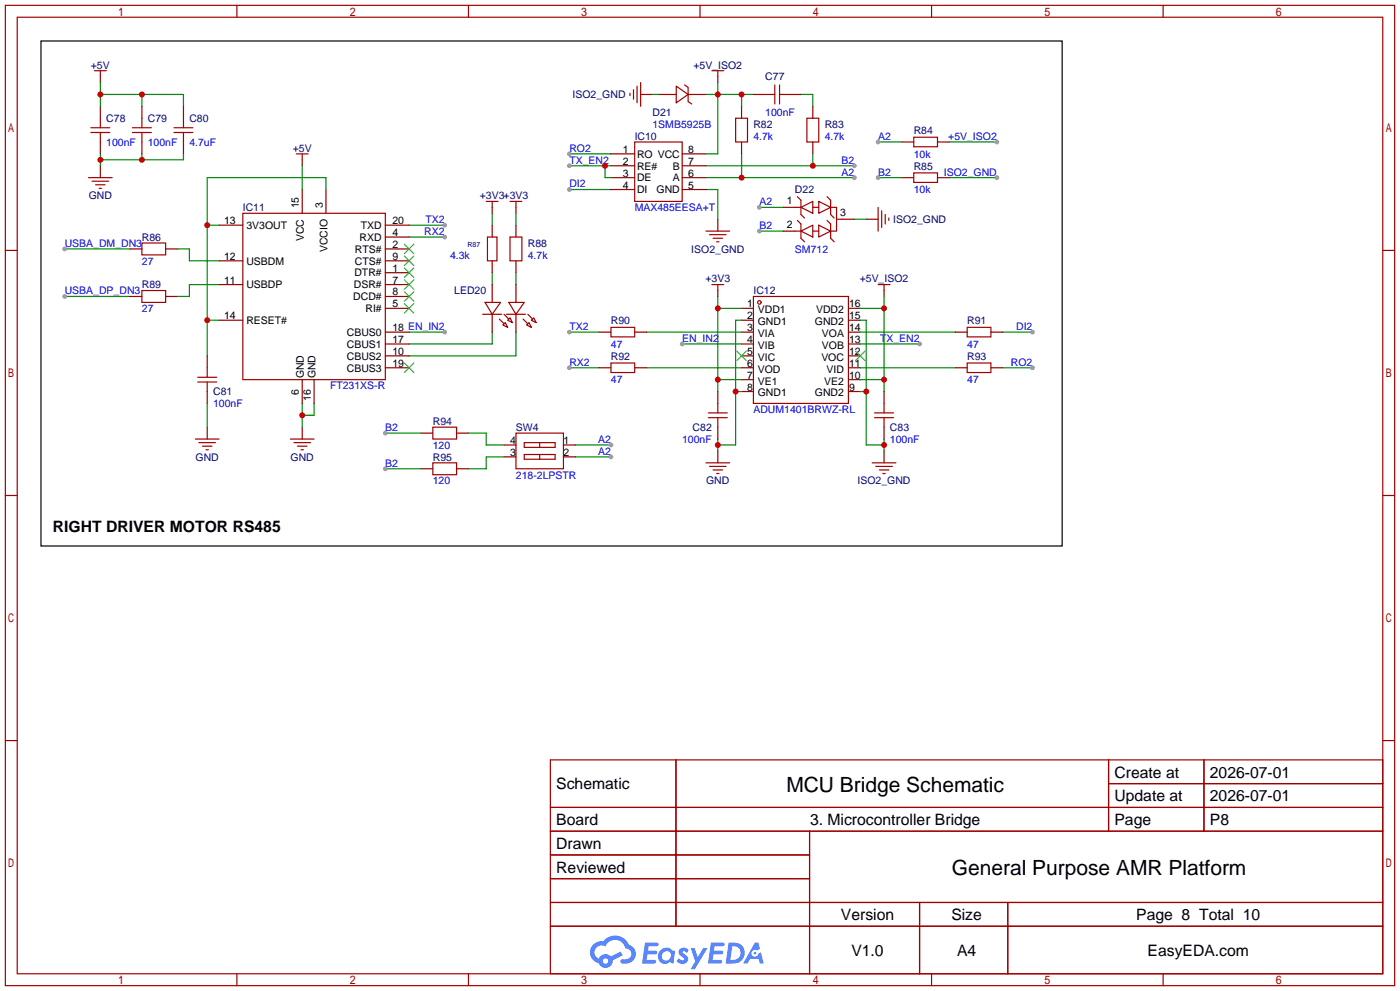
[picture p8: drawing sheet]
<svg xmlns="http://www.w3.org/2000/svg" width="299mm" height="212mm" viewBox="0 0 299 212" stroke-linecap="round" stroke-linejoin="round" font-family="sans-serif">
<g fill="none" stroke="#a10000" stroke-width=".25">
<path d="M1.1 1.1h297.2v209.6h-297.2zM3.7 3.7h292.1v204.5h-292.1zM50.7 1.1v2.6M100.2 1.1v2.6M149.7 1.1v2.6M199.3 1.1v2.6M248.8 1.1v2.6M1.1 53.5h2.6M295.8 53.5h2.5M1.1 105.9h2.6M295.8 105.9h2.5M1.1 158.3h2.6"/>
<path d="M295.8 158.3h2.5M117.7 162.4h178.1v45.8h-178.1zM117.7 172.6h178.1M117.7 177.7h178.1M144.6 162.4v35.6M173.2 177.7v30.5M237.1 162.4v15.3M237.1 167.5h58.7M257.5 162.4v15.3M117.7 182.8h55.5M117.7 192.9h178.1M117.7 187.8h55.5"/>
<path d="M117.7 198h178.1M196.7 192.9v15.3M215.6 192.9v15.3M50.7 208.2v2.5M100.2 208.2v2.5M149.7 208.2v2.5M199.3 208.2v2.5M248.8 208.2v2.5"/>
</g>
<g fill="#5487ff">
<path d="M145.5 202.8a1.3 1.3 0 0 1 1.8 .3l-.4 .6a.54 .54 0 0 0-.9-.2l.1 .2a1.28 1.28 0 0 1 .8 2 1.53 1.53 0 0 1-2.2-.3l.5-.6 .8 .5a.31 .31 0 0 0 .4-.3 .31 .31 0 0 0-.3-.3 1.12 1.12 0 0 1-.6-1.9z"/>
<path d="M147.7 202.7h.9l.7 1.9 1.1-1.9h.9l-2.7 4.5h-.9l1-1.7z"/>
<path d="M138 201.5h1.6a1.31 1.31 0 0 1 1.2 .2 .4 .4 0 0 1-.3 .6h-1.8l-.1 .9h1.6a.4 .4 0 0 1 .4 .4 .4 .4 0 0 1-.4 .4h-1.7l-.2 1.2h1.4a.46 .46 0 0 1 .5 .1 .46 .46 0 0 1 .1 .5l-.3 .2h-2.7z"/>
<path d="M152.1 201.5h1.6a1.32 1.32 0 0 1 1.3 .2 .39 .39 0 0 1-.4 .6h-1.7l-.2 .9h1.7a.4 .4 0 0 1 .3 .4 .4 .4 0 0 1-.4 .4h-1.7l-.2 1.2h1.4a.46 .46 0 0 1 .5 .1 .46 .46 0 0 1 .1 .5l-.3 .2h-2.7z"/>
<path d="M161.5 201.5h.7l.4 1.3-.7 .4a.75 .75 0 0 0-1.1 .3 .75 .75 0 0 0 .5 1 .75 .75 0 0 0 .9-.6l.6-.3 .6 2.4h-.9l-.2-1h-1.9l-.5 1h-.9z"/>
<path d="M155.9 201.5l-.7 4.5h1.5a2.27 2.27 0 0 0 2.6-2.3 2.27 2.27 0 0 0-2.7-2.2zM156.6 202.3a1.5 1.5 0 0 1 1.8 1.5 1.5 1.5 0 0 1-1.9 1.4h-.3z"/>
<path d="M141.3 203.1a1.6 1.6 0 0 0-.3 2.3 1.6 1.6 0 0 0 2.3 .2l.8 .4 .3-2.5-.2-.3h-.4a1.58 1.58 0 0 0-2.5-.1zM141.9 203.6a.98 .98 0 0 1 1.6 .5 .98 .98 0 0 1-1.1 1.2 .94 .94 0 0 1-.8-.6 .94 .94 0 0 1 .3-1.1z"/>
<path d="M126.9 201.9a2.37 2.37 0 0 0 1.2 4 1.54 1.54 0 0 0 1.7 1 1.54 1.54 0 0 0 1.3-1.6l2.1-1.1-.5-.8-2 1.1a1.57 1.57 0 0 0-2.6 .4 1.5 1.5 0 0 1-.8-2.1 1.5 1.5 0 0 1 2.2-.5 2.23 2.23 0 0 1 2.3-1.4 2.23 2.23 0 0 1 2 1.8 1.16 1.16 0 0 1 1.2 1.1 1.16 1.16 0 0 1-1 1.3h-.7a.47 .47 0 0 0-.6 .3 .47 .47 0 0 0 .4 .6 2.17 2.17 0 0 0 2.5-1 2.17 2.17 0 0 0-.3-2.7l-.8-.4a3.2 3.2 0 0 0-5.4-.7l-1.2 .1zM129 205.4a.58 .58 0 0 1 1.1 0 .58 .58 0 0 1-1.1 0z"/>
<circle cx="161.5" cy="203.8" r=".28"/>
</g>
<path d="M13.8 53.2h14" fill="none" stroke="#008700" stroke-width=".25"/>
<circle cx="13.8" cy="53.2" r=".51" fill="#999"/>
<path d="M13.8 63.4h14" fill="none" stroke="#008700" stroke-width=".25"/>
<circle cx="13.8" cy="63.4" r=".51" fill="#999"/>
<path d="M44.3 78.6v2M41.8 93.9h5.1M42.3 80.6h4.1M42.3 81.7h4.1M42.5 94.6h3.6M43.3 95.4h2M44.1 96.1h.5M44.3 81.7v2" fill="none" stroke="#a10000" stroke-width=".25"/>
<path d="M44.3 76.1v2.5M44.3 83.7v2.5M44.3 91.3v2.6" fill="none" stroke="#870000" stroke-width=".25"/>
<path d="M87.5 48.1h7.6M44.3 86.2v5.1" fill="none" stroke="#008700" stroke-width=".25"/>
<circle cx="95.1" cy="48.1" r=".51" fill="#999"/>
<path d="M87.5 50.7h7.6" fill="none" stroke="#008700" stroke-width=".25"/>
<circle cx="95.1" cy="50.7" r=".51" fill="#999"/>
<path d="M64.6 91.3v2.6" fill="none" stroke="#870000" stroke-width=".25"/>
<path d="M62.1 93.9h5.1M62.9 94.6h3.5M63.6 95.4h2.1M64.4 96.1h.5" fill="none" stroke="#a10000" stroke-width=".25"/>
<path d="M64.6 86.2v5.1M67.2 86.2v2.6h-2.6" fill="none" stroke="#008700" stroke-width=".25"/>
<circle cx="64.6" cy="88.8" r=".63" fill="#c00"/>
<path d="M121.8 32.9h8.9" fill="none" stroke="#008700" stroke-width=".25"/>
<circle cx="121.8" cy="32.9" r=".51" fill="#999"/>
<path d="M121.8 40.5h8.9" fill="none" stroke="#008700" stroke-width=".25"/>
<circle cx="121.8" cy="40.5" r=".51" fill="#999"/>
<path d="M153.5 16.4v1.3M153.5 46.9v2.5" fill="none" stroke="#870000" stroke-width=".25"/>
<path d="M152.3 15.1h2.5M153.5 15.1v1.3M151 49.4h5.1M151.8 50.2h3.5M152.5 50.9h2.1M153.3 51.7h.5" fill="none" stroke="#a10000" stroke-width=".25"/>
<path d="M153.5 17.7v15.2h-2.5M151 20.2h10.2M158.6 20.2v2.5M151 40.5h2.5v6.4" fill="none" stroke="#008700" stroke-width=".25"/>
<g fill="#c00">
<circle cx="153.5" cy="20.2" r=".63"/>
<circle cx="158.6" cy="20.2" r=".63"/>
</g>
<g fill="none" stroke="#a10000" stroke-width=".25">
<path d="M134.7 19.9v.5M135.5 19.2v2M136.3 18.4v3.6M137 17.7v5M144.7 18.4l2.5 1.8-2.5 1.8zM146.4 18.2l.8 .5v3l.8 .5M165.7 18.2v4M166.8 18.2v4M143.4 20.2h1.3M147.2 20.2h1.3M157.4 25.3h2.5v5.1h-2.5zM163.7 20.2h2"/>
<path d="M166.8 20.2h2M172.6 25.3h2.5v5.1h-2.5zM170.1 49.4h1.2M170.1 44.3h1.2M170.6 47.1l.7 .8v3l.8 .8M170.6 42l.7 .8v3l.8 .8M171.3 49.4l2.6-1.3v2.6zM171.3 44.3l2.6-1.2v2.5zM173.9 49.4h1.2M173.9 44.3h1.2M175.1 48.1l2.6 1.3-2.6 1.3zM175.1 43.1l2.6 1.2-2.6 1.3z"/>
<path d="M176.9 42l.8 .8v3l.7 .8M176.9 47.1l.8 .8v3l.7 .8M177.7 44.3h1.2v5.1h-1.2M178.9 46.9h1.3M187.8 44.3v5.1M188.6 45.1v3.5M189.4 45.8v2.1M190.1 46.6v.5"/>
</g>
<g fill="none" stroke="#870000" stroke-width=".25">
<path d="M137 20.2h2.6M140.8 20.2h2.6M148.5 20.2h2.5M158.6 22.7v2.6M158.6 30.4v2.5M161.2 20.2h2.5M168.8 20.2h2.5M173.9 22.7v2.6M173.9 30.4v2.5M167.5 49.4h2.6M167.5 44.3h2.6M180.2 46.9h2.6"/>
<path d="M185.3 46.9h2.5"/>
</g>
<path d="M139.6 20.2h1.2M151 38h31.8M158.6 32.9v5.1M171.3 20.2h2.6v2.5M182.8 46.9h2.5" fill="none" stroke="#008700" stroke-width=".25"/>
<circle cx="158.6" cy="38" r=".63" fill="#c00"/>
<circle cx="182.8" cy="38" r=".51" fill="#999"/>
<path d="M151 35.4h31.8M173.9 32.9v2.5" fill="none" stroke="#008700" stroke-width=".25"/>
<circle cx="173.9" cy="35.4" r=".63" fill="#c00"/>
<circle cx="182.8" cy="35.4" r=".51" fill="#999"/>
<path d="M162.4 49.4h5.1" fill="none" stroke="#008700" stroke-width=".25"/>
<circle cx="162.4" cy="49.4" r=".51" fill="#999"/>
<path d="M162.4 44.3h5.1" fill="none" stroke="#008700" stroke-width=".25"/>
<circle cx="162.4" cy="44.3" r=".51" fill="#999"/>
<path d="M8.8 8.8h218.4v107.9h-218.4z" fill="none" stroke="#000" stroke-width=".25"/>
<path d="M130.7 32.9h5.1M130.7 35.4h5.1M130.7 38h5.1M145.9 32.9h5.1M145.9 35.4h5.1M145.9 38h5.1M130.7 40.5h5.1M145.9 40.5h5.1" fill="none" stroke="#870000" stroke-width=".25"/>
<path d="M135.8 30.4h10.1v12.7h-10.1z" fill="none" stroke="#a10000" stroke-width=".25"/>
<path d="M121.8 35.4h8.9M129.4 35.4v2.6h1.3" fill="none" stroke="#008700" stroke-width=".25"/>
<circle cx="129.4" cy="35.4" r=".63" fill="#c00"/>
<circle cx="121.8" cy="35.4" r=".51" fill="#999"/>
<path d="M21.5 16.4v1.3M21.5 22.7v2.6M21.5 30.4v2.5M21.5 35.4v2.6M30.4 22.7v2.6M30.4 30.4v2.5" fill="none" stroke="#870000" stroke-width=".25"/>
<g fill="none" stroke="#a10000" stroke-width=".25">
<path d="M20.2 15.1h2.5M21.5 15.1v1.3M18.9 38h5.1M19.4 28.3h4.1M19.4 27.3h4.1M19.7 38.7h3.5M20.4 39.5h2.1M21.5 25.3v2M21.5 28.3v2.1M28.3 28.3h4.1M28.3 27.3h4.1M30.4 25.3v2"/>
<path d="M30.4 28.3v2.1M21.2 40.3h.5"/>
</g>
<path d="M21.5 32.9v2.5M30.4 32.9v1.3M39.2 32.9v1.3h-17.7" fill="none" stroke="#008700" stroke-width=".25"/>
<g fill="#c00">
<circle cx="21.5" cy="34.2" r=".63"/>
<circle cx="30.4" cy="34.2" r=".63"/>
</g>
<path d="M21.5 17.7v5M21.5 20.2h17.7v2.5M30.4 20.2v2.5" fill="none" stroke="#008700" stroke-width=".25"/>
<g fill="#c00">
<circle cx="30.4" cy="20.2" r=".63"/>
<circle cx="21.5" cy="20.2" r=".63"/>
</g>
<path d="M105.3 45.6v2.5M105.3 58.3v2.5M110.4 45.6v2.5M110.4 58.3v2.5M105.3 71v2.5h-17.8M110.4 71v5.1h-22.9M123.1 95.1h7.6" fill="none" stroke="#008700" stroke-width=".25"/>
<path d="M105.3 44.3v1.3M105.3 48.1v2.6M105.3 55.8v2.5M110.4 44.3v1.3M110.4 48.1v2.6M110.4 55.8v2.5M105.3 60.8v3.8M105.3 67.2v3.8M110.4 60.8v3.8M110.4 67.2v3.8" fill="none" stroke="#870000" stroke-width=".25"/>
<g fill="none" stroke="#a10000" stroke-width=".25">
<path d="M104 43.1h2.6M104.3 50.7h2v5.1h-2zM105.3 43.1v1.2M109.1 50.7h2.5v5.1h-2.5zM109.1 43.1h2.5M110.4 43.1v1.2M103.3 67.2h4M103.8 64.6h3.3l-1.8 2.6zM106.8 68.2l1 1M107.8 67.2l1 1M108.1 69l.5 1-1-.5zM108.3 67.2h4.1"/>
<path d="M108.6 68.5l.5-.6 .5 1.1zM108.8 64.6h3.3l-1.7 2.6zM111.9 68.2l1 1M112.6 69.5l.6-.5 .5 1zM112.9 67.2l1 1M113.7 68.5l.5-.6 .5 1.1z"/>
</g>
<circle cx="130.7" cy="95.1" r=".51" fill="#999"/>
<path d="M92.6 91.3h5.1v2.6h-5.1zM92.6 98.9h5.1v2.6h-5.1z" fill="none" stroke="#a10000" stroke-width=".25"/>
<path d="M90 92.6h2.6M97.7 92.6h2.5M90 100.2h2.6M97.7 100.2h2.5" fill="none" stroke="#870000" stroke-width=".25"/>
<path d="M82.4 92.6h7.6M100.2 92.6h3.8v2.5h3.8M107.8 97.7h-3.8v2.5h-3.8" fill="none" stroke="#008700" stroke-width=".25"/>
<circle cx="82.4" cy="92.6" r=".51" fill="#999"/>
<path d="M82.4 100.2h7.6" fill="none" stroke="#008700" stroke-width=".25"/>
<circle cx="82.4" cy="100.2" r=".51" fill="#999"/>
<path d="M123.1 97.7h7.6" fill="none" stroke="#008700" stroke-width=".25"/>
<circle cx="130.7" cy="97.7" r=".51" fill="#999"/>
<g fill="none" stroke="#a10000" stroke-width=".25">
<path d="M161.2 63.4h20.3v22.8h-20.3zM187.8 60.8h2.6M189.1 60.8v1.3M110.4 92.6h10.1v7.6h-10.1zM112.1 94.6h6.6v1h-6.6zM112.1 97.2h6.6v1h-6.6zM115.4 94.6v1M115.4 97.2v1M186.6 98.9h5M187.3 99.7h3.6M188.1 100.5h2M188.8 101.2h.6"/>
<circle cx="162.4" cy="64.6" r=".38"/>
</g>
<g fill="none" stroke="#870000" stroke-width=".25">
<path d="M158.6 65.9h2.6M158.6 68.5h2.6M158.6 71h2.6M158.6 73.5h2.6M158.6 76.1h2.6M158.6 78.6h2.6M181.5 65.9h2.5M181.5 68.5h2.5M181.5 71h2.5M181.5 73.5h2.5M181.5 76.1h2.5M181.5 78.6h2.5"/>
<path d="M189.1 62.1v1.3M107.8 95.1h2.6M107.8 97.7h2.6M120.5 95.1h2.6M120.5 97.7h2.6M158.6 81.2h2.6M158.6 83.7h2.6M181.5 81.2h2.5M181.5 83.7h2.5M189.1 96.4v2.5"/>
</g>
<path d="M157.6 75.1l2 2M159.6 75.1l-2 2M183 75.1l2 2M185 75.1l-2 2" fill="none" stroke="#3c3" stroke-width=".25"/>
<path d="M138.3 78.6h20.3M184 68.5h1.3v26.6h3.8M184 83.7h1.3M189.1 93.9v2.5" fill="none" stroke="#008700" stroke-width=".25"/>
<g fill="#c00">
<circle cx="189.1" cy="95.1" r=".63"/>
<circle cx="185.3" cy="83.7" r=".63"/>
</g>
<path d="M214.5 78.6h6.4" fill="none" stroke="#008700" stroke-width=".25"/>
<circle cx="220.9" cy="78.6" r=".51" fill="#999"/>
<path d="M121.8 78.6h6.3" fill="none" stroke="#008700" stroke-width=".25"/>
<circle cx="121.8" cy="78.6" r=".51" fill="#999"/>
<path d="M158.6 68.5h-1.2v26.6h-3.9M184 78.6h20.3M153.5 93.9v2.5M157.4 83.7h1.2" fill="none" stroke="#008700" stroke-width=".25"/>
<path d="M153.5 96.4v2.5" fill="none" stroke="#870000" stroke-width=".25"/>
<path d="M151 98.9h5.1M151.8 99.7h3.5M152.5 100.5h2.1M153.3 101.2h.5" fill="none" stroke="#a10000" stroke-width=".25"/>
<g fill="#c00">
<circle cx="153.5" cy="95.1" r=".63"/>
<circle cx="157.4" cy="83.7" r=".63"/>
</g>
<path d="M153.5 65.9h5.1M153.5 63.4v20.3M153.5 81.2h5.1" fill="none" stroke="#008700" stroke-width=".25"/>
<g fill="#c00">
<circle cx="153.5" cy="65.9" r=".63"/>
<circle cx="153.5" cy="81.2" r=".63"/>
</g>
<path d="M153.5 62.1v1.3" fill="none" stroke="#870000" stroke-width=".25"/>
<path d="M152.3 60.8h2.5M153.5 60.8v1.3" fill="none" stroke="#a10000" stroke-width=".25"/>
<path d="M184 65.9h5.1M189.1 63.4v20.3M184 81.2h5.1" fill="none" stroke="#008700" stroke-width=".25"/>
<g fill="#c00">
<circle cx="189.1" cy="81.2" r=".63"/>
<circle cx="189.1" cy="65.9" r=".63"/>
</g>
<path d="M130.7 77.6h5.1v2h-5.1z" fill="none" stroke="#a10000" stroke-width=".25"/>
<path d="M128.1 78.6h2.6M135.8 78.6h2.5" fill="none" stroke="#870000" stroke-width=".25"/>
<path d="M87.5 71h7.6" fill="none" stroke="#008700" stroke-width=".25"/>
<circle cx="95.1" cy="71" r=".51" fill="#999"/>
<path d="M206.9 77.6h5.1v2h-5.1zM151.5 88.3h4.1M151.5 89.3h4.1M153.5 86.2v2.1M153.5 89.3v2M187.1 88.3h4M187.1 89.3h4M189.1 86.2v2.1M189.1 89.3v2" fill="none" stroke="#a10000" stroke-width=".25"/>
<path d="M204.3 78.6h2.6M212 78.6h2.5M153.5 83.7v2.5M153.5 91.3v2.6M189.1 83.7v2.5M189.1 91.3v2.6" fill="none" stroke="#870000" stroke-width=".25"/>
<path d="M214.5 71h6.4" fill="none" stroke="#008700" stroke-width=".25"/>
<circle cx="220.9" cy="71" r=".51" fill="#999"/>
<path d="M121.8 71h6.3M138.3 71h20.3M184 71h20.3" fill="none" stroke="#008700" stroke-width=".25"/>
<path d="M206.9 70h5.1v2h-5.1z" fill="none" stroke="#a10000" stroke-width=".25"/>
<path d="M204.3 71h2.6M212 71h2.5" fill="none" stroke="#870000" stroke-width=".25"/>
<circle cx="121.8" cy="71" r=".51" fill="#999"/>
<path d="M37.2 28.3h4.1M37.2 27.3h4.1M39.2 25.3v2M39.2 28.3v2.1M130.7 70h5.1v2h-5.1z" fill="none" stroke="#a10000" stroke-width=".25"/>
<path d="M39.2 22.7v2.6M39.2 30.4v2.5M128.1 71h2.6M135.8 71h2.5" fill="none" stroke="#870000" stroke-width=".25"/>
<path d="M145.9 73.5h12.7" fill="none" stroke="#008700" stroke-width=".25"/>
<circle cx="145.9" cy="73.5" r=".51" fill="#999"/>
<path d="M184 73.5h12.7" fill="none" stroke="#008700" stroke-width=".25"/>
<circle cx="196.7" cy="73.5" r=".51" fill="#999"/>
<path d="M195.5 37h5v2h-5zM195.5 29.3h5v2.1h-5z" fill="none" stroke="#a10000" stroke-width=".25"/>
<path d="M192.9 38h2.6M192.9 30.4h2.6M200.5 38h2.6M200.5 30.4h2.6" fill="none" stroke="#870000" stroke-width=".25"/>
<path d="M187.8 38h5.1" fill="none" stroke="#008700" stroke-width=".25"/>
<circle cx="187.8" cy="38" r=".51" fill="#999"/>
<path d="M203.1 30.4h10.1" fill="none" stroke="#008700" stroke-width=".25"/>
<circle cx="213.2" cy="30.4" r=".51" fill="#999"/>
<path d="M203.1 38h10.1" fill="none" stroke="#008700" stroke-width=".25"/>
<circle cx="213.2" cy="38" r=".51" fill="#999"/>
<path d="M187.8 30.4h5.1" fill="none" stroke="#008700" stroke-width=".25"/>
<circle cx="187.8" cy="30.4" r=".51" fill="#999"/>
<path d="M30.4 51.9h5v2.6h-5zM51.9 45.6h30.5v35.6h-30.5zM30.4 62.1h5v2.5h-5z" fill="none" stroke="#a10000" stroke-width=".25"/>
<g fill="none" stroke="#870000" stroke-width=".25">
<path d="M27.8 53.2h2.6M35.4 53.2h2.6M46.9 48.1h5M46.9 55.8h5M64.6 40.5v5.1M69.7 40.5v5.1M82.4 48.1h5.1M82.4 50.7h5.1M82.4 53.2h5.1M82.4 55.8h5.1M82.4 58.3h5.1M27.8 63.4h2.6"/>
<path d="M35.4 63.4h2.6M46.9 60.8h5M46.9 68.5h5M82.4 60.8h5.1M82.4 63.4h5.1M82.4 65.9h5.1M82.4 71h5.1M82.4 73.5h5.1M82.4 76.1h5.1M82.4 78.6h5.1M64.6 81.2v5M67.2 81.2v5"/>
</g>
<g fill="none" stroke="#3c3" stroke-width=".25">
<path d="M86.5 52.2l2 2M86.5 54.7l2 2.1M86.5 57.3l2 2M86.5 59.8l2 2M88.5 52.2l-2 2M88.5 54.7l-2 2.1M88.5 57.3l-2 2M88.5 59.8l-2 2M86.5 62.4l2 2M86.5 64.9l2 2M86.5 77.6l2 2M88.5 62.4l-2 2"/>
<path d="M88.5 64.9l-2 2M88.5 77.6l-2 2"/>
</g>
<path d="M38 53.2h2.5v2.6h6.4M44.3 48.1h2.6M69.7 40.5v-2.5h-25.4v38.1M44.3 68.5h2.6M46.9 60.8h-6.4v2.6h-2.5" fill="none" stroke="#008700" stroke-width=".25"/>
<g fill="#c00">
<circle cx="44.3" cy="48.1" r=".63"/>
<circle cx="44.3" cy="68.5" r=".63"/>
</g>
<path d="M64.6 34.2v1.2" fill="none" stroke="#870000" stroke-width=".25"/>
<path d="M63.4 32.9h2.5M64.6 32.9v1.3" fill="none" stroke="#a10000" stroke-width=".25"/>
<path d="M64.6 35.4v5.1" fill="none" stroke="#008700" stroke-width=".25"/>
<g font-size="4.5">
<text x="168.2" y="169.3">MCU Bridge Schematic</text>
<text x="203.6" y="187.1">General Purpose AMR Platform</text>
</g>
<g font-size="3.4">
<text x="11.3" y="113.7">RIGHT DRIVER MOTOR RS485</text>
<text x="238.4" y="166.2">Create at</text>
<text x="258.8" y="166.2">2026-07-01</text>
<text x="119" y="168.7">Schematic</text>
<text x="238.4" y="171.3">Update at</text>
<text x="258.8" y="171.3">2026-07-01</text>
<text x="119" y="176.4">Board</text>
<text x="173.3" y="176.4">3. Microcontroller Bridge</text>
<text x="238.4" y="176.4">Page</text>
<text x="258.8" y="176.4">P8</text>
<text x="119" y="181.4">Drawn</text>
<text x="119" y="186.5">Reviewed</text>
<text x="179.9" y="196.7">Version</text>
<text x="203.5" y="196.7">Size</text>
<text x="243" y="196.7">Page 8 Total 10</text>
<text x="182.1" y="204.3">V1.0</text>
<text x="204.7" y="204.3">A4</text>
<text x="245.5" y="204.3">EasyEDA.com</text>
</g>
<g font-size="2.2" fill="#000080">
<text x="19.4" y="14.7">+5V</text>
<text x="148.3" y="14.7">+5V_ISO2</text>
<text x="163.7" y="17.2">C77</text>
<text x="122.5" y="21">ISO2_GND</text>
<text x="22.7" y="26.1">C78</text>
<text x="31.6" y="26.1">C79</text>
<text x="40.5" y="26.1">C80</text>
<text x="135.8" y="29.9">IC10</text>
<text x="139.6" y="24.8">D21</text>
<text x="161.2" y="27.4">R82</text>
<text x="176.4" y="27.4">R83</text>
<text x="195.5" y="28.6">R84</text>
<text x="62.6" y="32.4">+5V</text>
<text x="170.1" y="41.3">D22</text>
<text x="195.5" y="36.3">R85</text>
<text x="19" y="42.6">GND</text>
<text x="51.9" y="45.1">IC11</text>
<text x="102.6" y="42.6">+3V3+3V3</text>
<text x="191.1" y="47.7">ISO2_GND</text>
<text x="30.4" y="51.5">R86</text>
<text x="112.9" y="52.8">R88</text>
<text x="147.9" y="54">ISO2_GND</text>
<text x="30.4" y="61.7">R89</text>
<text x="97.2" y="62.9">LED20</text>
<text x="150.9" y="60.4">+3V3</text>
<text x="161.2" y="62.9">IC12</text>
<text x="183.9" y="60.4">+5V_ISO2</text>
<text x="130.7" y="69.3">R90</text>
<text x="206.9" y="69.3">R91</text>
<text x="130.7" y="76.9">R92</text>
<text x="206.9" y="76.9">R93</text>
<text x="45.6" y="84.5">C81</text>
<text x="92.6" y="90.9">R94</text>
<text x="110.4" y="92.1">SW4</text>
<text x="148.2" y="92.1">C82</text>
<text x="190.4" y="92.1">C83</text>
<text x="41.8" y="98.5">GND</text>
<text x="62.2" y="98.5">GND</text>
<text x="92.6" y="98.5">R95</text>
<text x="151.1" y="103.6">GND</text>
<text x="183.4" y="103.6">ISO2_GND</text>
</g>
<g font-size="2.2" fill="#00f">
<text x="139.6" y="27.4">1SMB5925B</text>
<text x="161.2" y="29.9">4.7k</text>
<text x="163.7" y="24.8">100nF</text>
<text x="176.4" y="29.9">4.7k</text>
<text x="187.8" y="29.9">A2</text>
<text x="202.8" y="29.9">+5V_ISO2</text>
<text x="22.7" y="31.2">100nF</text>
<text x="31.6" y="31.2">100nF</text>
<text x="40.5" y="31.2">4.7uF</text>
<text x="121.8" y="32.4">RO2</text>
<text x="121.8" y="35">TX_EN2</text>
<text x="180" y="35">B2</text>
<text x="195.5" y="33.7">10k</text>
<text x="121.8" y="40.1">DI2</text>
<text x="180" y="37.5">A2</text>
<text x="187.8" y="37.5">B2</text>
<text x="195.5" y="41.3">10k</text>
<text x="201.9" y="37.5">ISO2_GND</text>
<text x="91" y="47.7">TX2</text>
<text x="135.8" y="45.1">MAX485EESA+T</text>
<text x="162.4" y="43.9">A2</text>
<text x="13.8" y="52.8">USBA_DM_DN3</text>
<text x="90.8" y="50.2">RX2</text>
<text x="162.4" y="49">B2</text>
<text x="30.4" y="56.6">27</text>
<text x="96.3" y="55.3">4.3k</text>
<text x="112.9" y="55.3">4.7k</text>
<text x="170.1" y="54">SM712</text>
<text x="13.8" y="62.9">USBA_DP_DN3</text>
<text x="30.4" y="66.7">27</text>
<text x="121.8" y="70.5">TX2</text>
<text x="217.4" y="70.5">DI2</text>
<text x="130.7" y="74.4">47</text>
<text x="145.9" y="73.1">EN_IN2</text>
<text x="188.3" y="73.1">TX_EN2</text>
<text x="206.9" y="74.4">47</text>
<text x="70.6" y="83.2">FT231XS-R</text>
<text x="121.8" y="78.2">RX2</text>
<text x="130.7" y="82">47</text>
<text x="206.9" y="82">47</text>
<text x="216.2" y="78.2">RO2</text>
<text x="45.6" y="87.1">100nF</text>
<text x="161.2" y="88.3">ADUM1401BRWZ-RL</text>
<text x="82.4" y="92.1">B2</text>
<text x="92.6" y="95.9">120</text>
<text x="127.9" y="94.7">A2</text>
<text x="145.9" y="94.7">100nF</text>
<text x="190.4" y="94.7">100nF</text>
<text x="82.4" y="99.8">B2</text>
<text x="127.9" y="97.2">A2</text>
<text x="92.6" y="103.6">120</text>
<text x="110.4" y="102.3">218-2LPSTR</text>
</g>
<g font-size="2.2">
<text x="133.2" y="32.7">1</text>
<text x="133.2" y="35.2">2</text>
<text x="136.3" y="33.7">RO VCC</text>
<text x="147.2" y="35.2">7</text>
<text x="147.2" y="32.7">8</text>
<text x="133.2" y="37.8">3</text>
<text x="133.2" y="40.3">4</text>
<text x="136.3" y="36.2">RE#</text>
<text x="136.3" y="38.8">DE</text>
<text x="136.3" y="41.3">DI</text>
<text x="140.4" y="41.3">GND</text>
<text x="143.9" y="38.8">A</text>
<text x="143.9" y="36.2">B</text>
<text x="147.2" y="40.3">5</text>
<text x="147.2" y="37.8">6</text>
<text x="47.9" y="47.9">13</text>
<text x="63.9" y="44.6" transform="rotate(-90 63.9 44.6)">15</text>
<text x="69" y="44.6" transform="rotate(-90 69 44.6)">3</text>
<text x="83.9" y="47.9">20</text>
<text x="168.3" y="43.6">1</text>
<text x="179.7" y="46.2">3</text>
<text x="52.7" y="48.9">3V3OUT</text>
<text x="65" y="51.6" transform="rotate(-90 65 51.6)">VCC</text>
<text x="70" y="53.9" transform="rotate(-90 70 53.9)">VCCIO</text>
<text x="76.9" y="51.5">RXD</text>
<text x="77.2" y="48.9">TXD</text>
<text x="83.9" y="50.5">4</text>
<text x="83.9" y="53">2</text>
<text x="168.3" y="48.7">2</text>
<text x="47.9" y="55.5">12</text>
<text x="52.7" y="56.6">USBDM</text>
<text x="75.8" y="59.1">DTR#</text>
<text x="75.9" y="54">RTS#</text>
<text x="75.9" y="56.6">CTS#</text>
<text x="83.9" y="55.5">9</text>
<text x="83.9" y="58.1">1</text>
<text x="47.9" y="60.6">11</text>
<text x="52.7" y="61.6">USBDP</text>
<text x="75.6" y="64.2">DCD#</text>
<text x="75.7" y="61.6">DSR#</text>
<text x="83.9" y="60.6">7</text>
<text x="83.9" y="63.2">8</text>
<text x="83.9" y="65.7">5</text>
<text x="159.8" y="65.7">1</text>
<text x="181.6" y="65.7">16</text>
<text x="47.9" y="68.2">14</text>
<text x="52.7" y="69.3">RESET#</text>
<text x="74.2" y="71.8">CBUS0</text>
<text x="78.2" y="66.7">RI#</text>
<text x="83.9" y="70.8">18 EN_IN2</text>
<text x="159.8" y="68.2">2</text>
<text x="159.8" y="70.8">3</text>
<text x="162.1" y="67">VDD1</text>
<text x="162.1" y="69.5">GND1</text>
<text x="174.3" y="69.5">GND2</text>
<text x="174.6" y="67">VDD2</text>
<text x="181.6" y="70.8">14</text>
<text x="181.6" y="68.2">15</text>
<text x="74.2" y="74.3">CBUS1</text>
<text x="74.2" y="76.9">CBUS2</text>
<text x="83.9" y="73.3">17</text>
<text x="83.9" y="75.9">10</text>
<text x="159.8" y="73.3">4</text>
<text x="159.8" y="75.9">5</text>
<text x="162.1" y="72">VIA</text>
<text x="162.1" y="74.6">VIB</text>
<text x="162.1" y="77.1">VIC</text>
<text x="175.7" y="77.1">VOC</text>
<text x="175.8" y="74.6">VOB</text>
<text x="175.8" y="72">VOA</text>
<text x="181.6" y="75.9">12</text>
<text x="181.6" y="73.3">13</text>
<text x="65" y="80.9" transform="rotate(-90 65 80.9)">GND</text>
<text x="67.5" y="80.9" transform="rotate(-90 67.5 80.9)">GND</text>
<text x="74.2" y="79.4">CBUS3</text>
<text x="83.9" y="78.4">19</text>
<text x="159.8" y="78.4">6</text>
<text x="159.8" y="80.9">7</text>
<text x="159.8" y="83.5">8</text>
<text x="162.1" y="79.7">VOD</text>
<text x="162.1" y="82.2">VE1</text>
<text x="176.3" y="82.2">VE2</text>
<text x="176.8" y="79.7">VID</text>
<text x="181.6" y="83.5">9</text>
<text x="181.6" y="80.9">10</text>
<text x="181.6" y="78.4">11</text>
<text x="63.9" y="84.4" transform="rotate(-90 63.9 84.4)">6</text>
<text x="66.5" y="85.7" transform="rotate(-90 66.5 85.7)">16</text>
<text x="162.1" y="84.7">GND1</text>
<text x="174.3" y="84.7">GND2</text>
<text x="109.1" y="94.9">4</text>
<text x="120.5" y="94.9">1</text>
<text x="109.1" y="97.4">3</text>
<text x="120.5" y="97.4">2</text>
</g>
<text font-size="1.5" fill="#000080" x="100" y="52.8">R87</text>
</svg>
